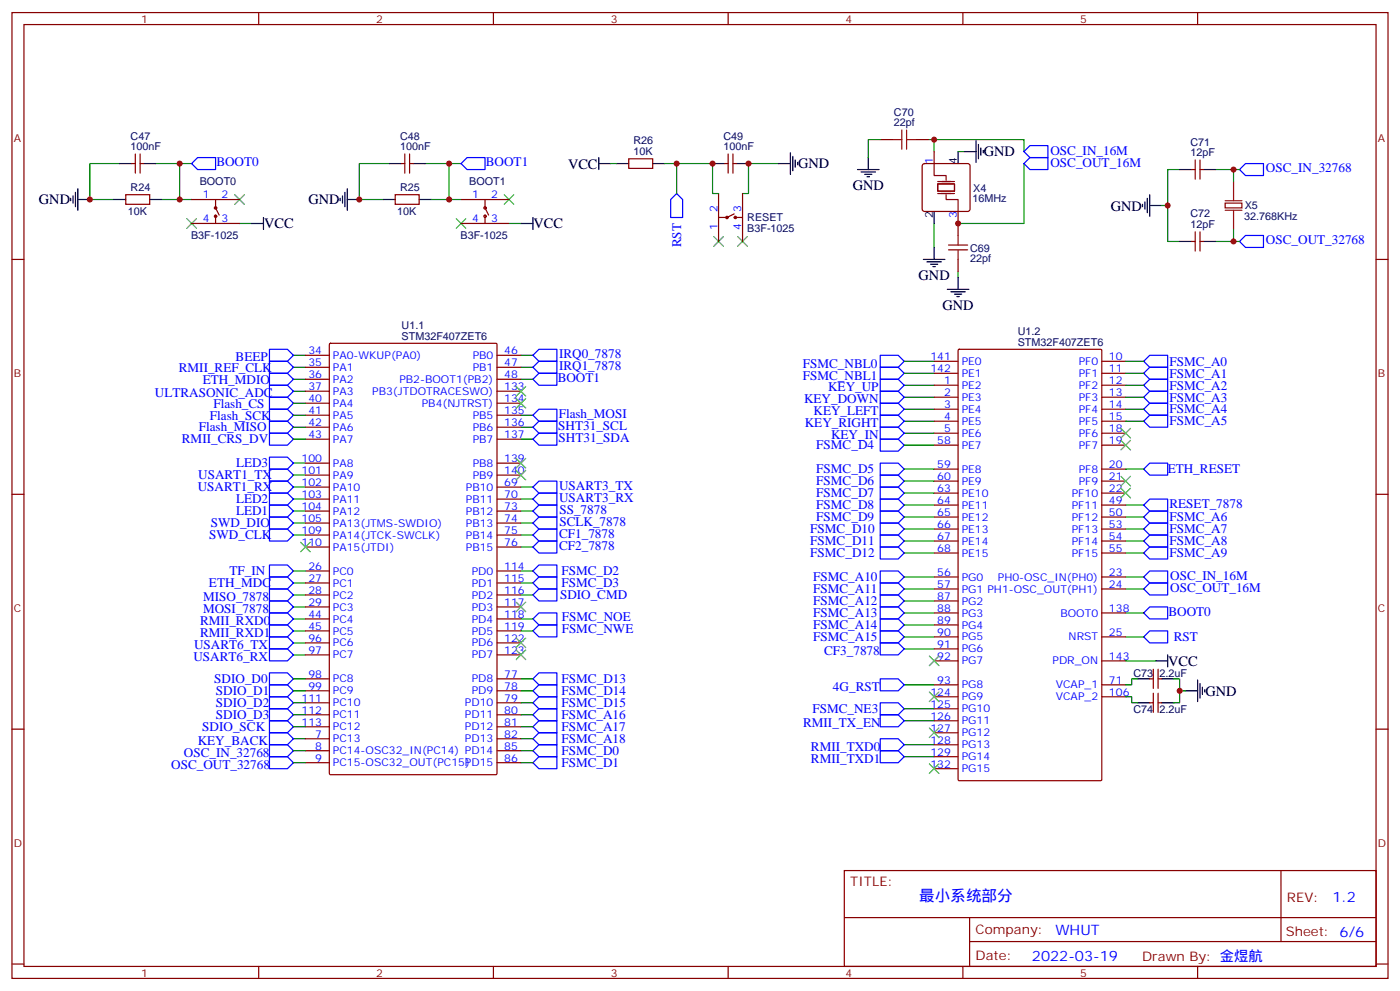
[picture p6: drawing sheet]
<svg xmlns="http://www.w3.org/2000/svg" width="412mm" height="292mm" viewBox="0 0 412 292" stroke-linecap="round" stroke-linejoin="round" font-family="sans-serif">
<g fill="none" stroke="#870000" stroke-width=".35">
<path d="M3.5 3.7h405.4v284.3h-405.4zM7.1 7.2h398.2v277.3h-398.2zM76.2 3.7v3.5M145.3 3.7v3.5M214.5 3.7v3.5M283.6 3.7v3.5M352.8 3.7v3.5M37 57.3h7.1v2.8h-7.1zM38.8 48.2h1.1M39.9 45.3v5.7M41.3 45.3v5.7M41.3 48.2h1"/>
<path d="M56.4 58.7h14.2M63.5 58.7v2.5l1.1 2.1M116.4 57.3h7.1v2.8h-7.1zM118.2 48.2h1M119.2 45.3v5.7M120.6 48.2h1.1M120.6 45.3v5.7M135.8 58.7h14.1M142.9 58.7v2.5l1 2.1M185.2 46.7h7.1v2.9h-7.1zM211.7 57v14.1M213.4 48.2h1.1"/>
<path d="M214.5 45.3v5.7M215.9 48.2h1.1M215.9 45.3v5.7M218.7 57v14.1M259.3 41.1h3.5M269.9 41.1h3.5M271.9 48.4l.4-.2h12.7l.5 .2 .3 .5v12.7l-.3 .5-.5 .2h-12.7l-.5-.3-.2-.4v-12.7zM275.2 44.6v3.6M351 49.9h1.1M352.1 47.1v5.6M353.5 47.1v5.6M353.5 49.9h1"/>
<path d="M360.9 59.8h4.9v1.4h-4.9zM3.5 76.4h3.6M56.4 65.8h14.2M63.5 63.3v2.5M135.8 65.8h14.1M142.9 63.3v2.5M216.3 63l-2.2 1h-2.4M216.3 64h2.4M282.2 62.3v7M282.2 76.4v3.5M351 71.1h1.1M352.1 68.3v5.6"/>
<path d="M353.5 68.3v5.6M353.5 71.1h1M405.3 76.4h3.6M90 104.6h7M90 108.1h7M90 111.7h7M90 115.2h7M90 118.7h7M97.1 101.2l.3-.1h48.6l.4 .1v126.5l-.2 .3-48.8 .1-.3-.2zM146.4 104.6h7.1M146.4 108.1h7.1M146.4 111.7h7.1"/>
<path d="M146.4 115.2h7.1M146.4 118.7h7.1M275.2 113.4h7M275.2 116.9h7M275.2 106.4h7M275.2 109.9h7M282.3 103l.3-.2h41.6l.3 .2 .1 126.5-.2 .3h-41.8l-.3-.2zM324.6 113.4h7M324.6 116.9h7M324.6 106.4h7M324.6 109.9h7M90 122.2h7"/>
<path d="M90 125.8h7M90 129.3h7M90 136.3h7M90 139.9h7M146.4 122.2h7.1M146.4 125.8h7.1M146.4 129.3h7.1M146.4 136.3h7.1M146.4 139.9h7.1M275.2 120.5h7M275.2 124h7M275.2 127.5h7"/>
<path d="M275.2 131.1h7M275.2 138.1h7M324.6 120.5h7M324.6 124h7M324.6 127.5h7M324.6 131.1h7M324.6 138.1h7M3.5 145.5h3.6M90 143.4h7M90 146.9h7M90 150.5h7M90 154h7"/>
<path d="M90 157.5h7M146.4 143.4h7.1M146.4 146.9h7.1M146.4 150.5h7.1M146.4 154h7.1M146.4 157.5h7.1M275.2 141.6h7M275.2 145.2h7M275.2 148.7h7M275.2 152.2h7M275.2 155.8h7M275.2 159.3h7"/>
<path d="M324.6 141.6h7M324.6 145.2h7M324.6 148.7h7M324.6 152.2h7M324.6 155.8h7M324.6 159.3h7M405.3 145.5h3.6M90 161h7M90 168.1h7M90 171.6h7M90 175.2h7M90 178.7h7"/>
<path d="M146.4 161h7.1M146.4 168.1h7.1M146.4 171.6h7.1M146.4 175.2h7.1M146.4 178.7h7.1M275.2 169.9h7M275.2 173.4h7M275.2 176.9h7M275.2 162.8h7M324.6 169.9h7M324.6 173.4h7M324.6 162.8h7"/>
<path d="M90 182.2h7M90 185.7h7M90 199.8h7M90 189.3h7M90 192.8h7M146.4 182.2h7.1M146.4 185.7h7.1M146.4 199.8h7.1M146.4 189.3h7.1M146.4 192.8h7.1M275.2 180.4h7M275.2 184h7"/>
<path d="M275.2 187.5h7M275.2 191h7M275.2 194.6h7M324.6 180.4h7M324.6 187.5h7M324.6 194.6h7M338.7 199.8h1M339.7 197v5.7M341.1 199.8h1.1M341.1 197v5.7M3.5 214.7h3.6M90 217.5h7"/>
<path d="M90 203.4h7M90 206.9h7M90 210.4h7M90 214h7M146.4 217.5h7.1M146.4 203.4h7.1M146.4 206.9h7.1M146.4 210.4h7.1M146.4 214h7.1M275.2 201.6h7M275.2 205.1h7M275.2 208.7h7"/>
<path d="M275.2 212.2h7M275.2 215.7h7M275.2 219.3h7M324.6 201.6h7M324.6 205.1h7M338.7 206.9h1M339.7 204.1v5.6M341.1 206.9h1.1M341.1 204.1v5.6M405.3 214.7h3.6M90 221h7M90 224.5h7"/>
<path d="M146.4 221h7.1M146.4 224.5h7.1M275.2 222.8h7M275.2 226.3h7M248.7 256.3h156.6v28.2h-156.6zM377.3 256.3v20.9M248.7 270.1h156.5M285.6 277.2h119.6M285.6 270.1v14.2M3.5 283.8h3.6M76.2 284.5v3.5M145.3 284.5v3.5"/>
<path d="M214.5 284.5v3.5M283.6 284.5v3.5M352.8 284.5v3.5M405.3 283.8h3.6"/>
<circle cx="63.5" cy="63.7" r=".35"/>
<circle cx="63.5" cy="61.2" r=".35"/>
<circle cx="142.9" cy="63.7" r=".35"/>
<circle cx="142.9" cy="61.2" r=".35"/>
<circle cx="214.1" cy="64" r=".35"/>
<circle cx="216.6" cy="64" r=".35"/>
</g>
<g fill="none" stroke="#3c3" stroke-width=".35">
<path d="M69.1 57.3l2.9 2.8M72 57.3l-2.9 2.8M148.5 57.3l2.8 2.8M151.3 57.3l-2.8 2.8M55 64.4l2.9 2.8M57.9 64.4l-2.9 2.8M134.4 64.4l2.8 2.8M137.2 64.4l-2.8 2.8M210.3 69.7l2.8 2.8M213.1 69.7l-2.8 2.8M217.3 69.7l2.8 2.8M220.1 69.7l-2.8 2.8"/>
<path d="M152 117.3l2.9 2.8M152 113.8l2.9 2.8M154.9 117.3l-2.9 2.8M154.9 113.8l-2.9 2.8M152 134.9l2.9 2.9M152 138.5l2.9 2.8M154.9 134.9l-2.9 2.9M154.9 138.5l-2.9 2.8M330.2 126.1l2.8 2.8M330.2 129.6l2.8 2.9M333 126.1l-2.8 2.8M333 129.6l-2.8 2.9"/>
<path d="M88.5 159.6l2.9 2.9M91.4 159.6l-2.9 2.9M330.2 140.2l2.8 2.9M330.2 143.8l2.8 2.8M333 140.2l-2.8 2.9M333 143.8l-2.8 2.8M152 177.3l2.9 2.8M154.9 177.3l-2.9 2.8M152 191.4l2.9 2.8M152 187.9l2.9 2.8M154.9 191.4l-2.9 2.8M154.9 187.9l-2.9 2.8"/>
<path d="M273.8 193.1l2.8 2.9M276.6 193.1l-2.8 2.9M273.8 203.7l2.8 2.9M273.8 214.3l2.8 2.8M276.6 203.7l-2.8 2.9M276.6 214.3l-2.8 2.8M273.8 224.9l2.8 2.8M276.6 224.9l-2.8 2.8"/>
</g>
<g fill="none" stroke="#008700" stroke-width=".35">
<path d="M35.3 48.2h-8.8v10.5h7M45.9 48.2h10.5M52.9 48.2v10.5h-5.3M52.9 58.7h3.5M114.7 48.2h-8.9v10.5h7.1M125.2 48.2h10.6M132.3 48.2v10.5h-5.3M132.3 58.7h3.5M179.9 48.2h1.8M195.8 48.2h14.1v8.8h1.8M199.3 48.2v8.8M229.3 48.2h-8.8v8.8h-1.8"/>
<path d="M259.3 41.1h-3.5v5.3M273.4 41.1h1.8v3.5M275.2 41.1h26.4v3.5M282.2 44.6h1.8M301.6 48.2v17.6h-19.4M347.5 49.9h-3.5v10.6h-1.8M358.1 49.9h5.3v3.5M363.4 49.9h1.7M70.6 65.8h3.5M149.9 65.8h3.6M275.2 65.8v7M282.2 79.9v1.8"/>
<path d="M344 60.5v10.6h3.5M363.4 67.6v3.5h-5.3M363.4 71.1h1.7M86.4 115.2h3.6M86.4 108.1h3.6M86.4 104.6h3.6M86.4 111.7h3.6M86.4 118.7h3.6M153.5 108.1h3.5M153.5 104.6h3.5M153.5 111.7h3.5M266.3 116.9h8.9"/>
<path d="M266.3 113.4h8.9M266.3 106.4h8.9M266.3 109.9h8.9M331.6 116.9h5.3M331.6 113.4h5.3M331.6 106.4h5.3M331.6 109.9h5.3M86.4 136.3h3.6M86.4 129.3h3.6M86.4 125.8h3.6M86.4 122.2h3.6M86.4 139.9h3.6"/>
<path d="M153.5 129.3h3.5M153.5 125.8h3.5M153.5 122.2h3.5M266.3 127.5h8.9M266.3 124h8.9M266.3 120.5h8.9M266.3 131.1h8.9M266.3 138.1h8.9M331.6 124h5.3M331.6 120.5h5.3M331.6 138.1h5.3M86.4 157.5h3.6"/>
<path d="M86.4 154h3.6M86.4 150.5h3.6M86.4 146.9h3.6M86.4 143.4h3.6M153.5 157.5h3.5M153.5 154h3.5M153.5 150.5h3.5M153.5 146.9h3.5M153.5 143.4h3.5M266.3 148.7h8.9M266.3 141.6h8.9M266.3 145.2h8.9"/>
<path d="M266.3 152.2h8.9M266.3 155.8h8.9M266.3 159.3h8.9M331.6 148.7h5.3M331.6 152.2h5.3M331.6 155.8h5.3M331.6 159.3h5.3M86.4 178.7h3.6M86.4 175.2h3.6M86.4 171.6h3.6M86.4 168.1h3.6M153.5 161h3.5"/>
<path d="M153.5 175.2h3.5M153.5 171.6h3.5M153.5 168.1h3.5M266.3 162.8h8.9M266.3 169.9h8.9M266.3 173.4h8.9M266.3 176.9h8.9M331.6 162.8h5.3M331.6 169.9h5.3M331.6 173.4h5.3M86.4 185.7h3.6M86.4 182.2h3.6"/>
<path d="M86.4 192.8h3.6M86.4 189.3h3.6M86.4 199.8h3.6M153.5 185.7h3.5M153.5 182.2h3.5M153.5 199.8h3.5M266.3 191h8.9M266.3 180.4h8.9M266.3 184h8.9M266.3 187.5h8.9M331.6 180.4h5.3M331.6 187.5h5.3"/>
<path d="M331.6 194.6h8.8M335.1 199.8h-1.7v1.8h-1.8M345.7 199.8h1.8v3.6h1.7M86.4 217.5h3.6M86.4 203.4h3.6M86.4 206.9h3.6M86.4 210.4h3.6M86.4 214h3.6M153.5 217.5h3.5M153.5 203.4h3.5M153.5 206.9h3.5M153.5 210.4h3.5"/>
<path d="M153.5 214h3.5M266.3 201.6h8.9M266.3 219.3h8.9M266.3 212.2h8.9M266.3 208.7h8.9M331.6 205.1h1.8v1.8h1.7M347.5 203.4v3.5h-1.8M86.4 221h3.6M86.4 224.5h3.6M153.5 221h3.5M153.5 224.5h3.5M266.3 222.8h8.9"/>
</g>
<g fill="none" stroke="#000" stroke-width=".35">
<path d="M20.8 58.4v.7M21.5 57.7v2.1M22.2 56.6v4.3M22.9 58.7h3.6M22.9 55.6v6.3M33.5 58.7h3.5M35.3 48.2h3.5M42.3 48.2h3.6M44.1 58.7h3.5M100.2 58.4v.7M100.9 57.7v2.1M101.6 56.6v4.3"/>
<path d="M102.3 58.7h3.5M102.3 55.6v6.3M112.9 58.7h3.5M114.7 48.2h3.5M121.7 48.2h3.5M123.5 58.7h3.5M176.4 48.2h3.5M176.4 46.4v3.5M181.7 48.2h3.5M192.3 48.2h3.5M209.9 48.2h3.5M217 48.2h3.5"/>
<path d="M229.3 48.2h3.5M232.8 45v6.3M233.5 46v4.3M234.2 47.1v2.1M234.9 47.8v.7M252.6 49.9h6.3M253.6 50.6h4.3M254.7 51.3h2.1M255.4 52h.7M255.8 46.4v3.5M282.2 44.6v3.6M284 44.6h3.5"/>
<path d="M287.5 41.5v6.3M288.2 42.5v4.2M288.9 43.6v2.1M289.6 44.3v.7M337.3 59.4v2.2M338 58.4v4.2M338.7 57.3v6.4M347.5 49.9h3.5M354.5 49.9h3.6M74.1 65.8h3.5M77.6 64v3.6M153.5 65.8h3.5"/>
<path d="M157 64v3.6M272 76.4h6.3M273 77.1h4.3M274.1 77.8h2.1M274.8 78.5h.7M275.2 62.3v3.5M275.2 72.8v3.6M336.5 60.1v.8M338.7 60.5h3.5M347.5 71.1h3.5M354.5 71.1h3.6M279 85.2h6.4"/>
<path d="M280.1 85.9h4.2M281.2 86.6h2.1M281.9 87.3h.7M282.2 81.7v3.5M335.1 199.8h3.6M340.4 194.6h3.6M342.2 199.8h3.5M344 192.8v3.5M335.1 206.9h3.6M342.2 206.9h3.5M349.2 203.4h3.6M352.8 200.2v6.4"/>
<path d="M353.5 201.3v4.2M354.2 202.3v2.1M354.9 203v.7"/>
</g>
<g fill="none" stroke="#00f" stroke-width=".35">
<path d="M56.4 48.2l1.8-1.8h5.3v3.5h-5.3zM135.8 48.2l1.8-1.8h5.3v3.5h-5.3zM199.3 57l1.8 1.7v5.3h-3.5v-5.3zM301.6 44.6l1.8-1.7h5.3v3.5h-5.3zM303.4 46.4h5.3v3.5h-5.3l-1.8-1.7zM365.1 49.9l1.8-1.7h5.3v3.5h-5.3zM365.1 71.1l1.8-1.8h5.3v3.5h-5.3zM79.4 113.4h5.3l1.7 1.8-1.7 1.7h-5.3zM79.4 102.8h5.3l1.7 1.8-1.7 1.8h-5.3zM79.4 109.9h5.3l1.7 1.8-1.7 1.7h-5.3zM79.4 106.4h5.3l1.7 1.7-1.7 1.8h-5.3zM79.4 116.9h5.3l1.7 1.8-1.7 1.8h-5.3z"/>
<path d="M157 108.1l1.7-1.7h5.3v3.5h-5.3zM157 111.7l1.7-1.8h5.3v3.5h-5.3zM158.7 102.8h5.3v3.6h-5.3l-1.7-1.8zM259.3 118.7h5.3l1.7 1.8-1.7 1.7h-5.3zM259.3 115.2h5.3l1.7 1.7-1.7 1.8h-5.3zM259.3 111.7h5.3l1.7 1.7-1.7 1.8h-5.3zM259.3 108.1h5.3l1.7 1.8-1.7 1.8h-5.3zM259.3 104.6h5.3l1.7 1.8-1.7 1.7h-5.3zM336.9 106.4l1.8-1.8h5.3v3.5h-5.3zM336.9 113.4l1.8-1.7h5.3v3.5h-5.3zM338.7 108.1h5.3v3.6h-5.3l-1.8-1.8zM338.7 115.2h5.3v3.5h-5.3l-1.8-1.8z"/>
<path d="M79.4 134.6h5.3l1.7 1.7-1.7 1.8h-5.3zM79.4 127.5h5.3l1.7 1.8-1.7 1.8h-5.3zM79.4 138.1h5.3l1.7 1.8-1.7 1.7h-5.3zM79.4 120.5h5.3l1.7 1.7-1.7 1.8h-5.3zM79.4 124h5.3l1.7 1.8-1.7 1.7h-5.3zM157 129.3l1.7-1.8h5.3v3.6h-5.3zM157 125.8l1.7-1.8h5.3v3.5h-5.3zM158.7 120.5h5.3v3.5h-5.3l-1.7-1.8zM259.3 125.8h5.3l1.7 1.7-1.7 1.8h-5.3zM259.3 122.2h5.3l1.7 1.8-1.7 1.8h-5.3zM259.3 129.3h5.3l1.7 1.8-1.7 1.7h-5.3zM259.3 136.3h5.3l1.7 1.8-1.7 1.8h-5.3z"/>
<path d="M259.3 139.9h5.3l1.7 1.7-1.7 1.8h-5.3zM336.9 120.5l1.8-1.8h5.3v3.5h-5.3zM338.7 122.2h5.3v3.6h-5.3l-1.8-1.8zM338.7 136.3h5.3v3.6h-5.3l-1.8-1.8zM79.4 145.2h5.3l1.7 1.7-1.7 1.8h-5.3zM79.4 148.7h5.3l1.7 1.8-1.7 1.7h-5.3zM79.4 155.8h5.3l1.7 1.7-1.7 1.8h-5.3zM79.4 152.2h5.3l1.7 1.8-1.7 1.8h-5.3zM79.4 141.6h5.3l1.7 1.8-1.7 1.8h-5.3zM157 157.5l1.7-1.7h5.3v3.5h-5.3zM157 154l1.7-1.8h5.3v3.6h-5.3zM157 150.5l1.7-1.8h5.3v3.5h-5.3z"/>
<path d="M157 146.9l1.7-1.7h5.3v3.5h-5.3zM157 143.4l1.7-1.8h5.3v3.6h-5.3zM259.3 143.4h5.3l1.7 1.8-1.7 1.7h-5.3zM259.3 146.9h5.3l1.7 1.8-1.7 1.8h-5.3zM259.3 150.5h5.3l1.7 1.7-1.7 1.8h-5.3zM259.3 154h5.3l1.7 1.8-1.7 1.7h-5.3zM259.3 157.5h5.3l1.7 1.8-1.7 1.7h-5.3zM336.9 152.2l1.8-1.7h5.3v3.5h-5.3zM336.9 159.3l1.8-1.8h5.3v3.5h-5.3zM338.7 146.9h5.3v3.6h-5.3l-1.8-1.8zM338.7 154h5.3v3.5h-5.3l-1.8-1.7zM79.4 176.9h5.3l1.7 1.8-1.7 1.7h-5.3z"/>
<path d="M79.4 173.4h5.3l1.7 1.8-1.7 1.7h-5.3zM79.4 169.9h5.3l1.7 1.7-1.7 1.8h-5.3zM79.4 166.3h5.3l1.7 1.8-1.7 1.8h-5.3zM157 161l1.7-1.7h5.3v3.5h-5.3zM157 168.1l1.7-1.8h5.3v3.6h-5.3zM157 171.6l1.7-1.7h5.3v3.5h-5.3zM157 175.2l1.7-1.8h5.3v3.5h-5.3zM259.3 168.1h5.3l1.7 1.8-1.7 1.7h-5.3zM259.3 171.6h5.3l1.7 1.8-1.7 1.8h-5.3zM259.3 175.2h5.3l1.7 1.7-1.7 1.8h-5.3zM259.3 178.7h5.3l1.7 1.7-1.7 1.8h-5.3zM259.3 161h5.3l1.7 1.8-1.7 1.8h-5.3z"/>
<path d="M338.7 161h5.3v3.6h-5.3l-1.8-1.8zM338.7 168.1h5.3v3.5h-5.3l-1.8-1.7zM338.7 171.6h5.3v3.6h-5.3l-1.8-1.8zM79.4 184h5.3l1.7 1.7-1.7 1.8h-5.3zM79.4 180.4h5.3l1.7 1.8-1.7 1.8h-5.3zM79.4 191h5.3l1.7 1.8-1.7 1.8h-5.3zM79.4 187.5h5.3l1.7 1.8-1.7 1.7h-5.3zM79.4 198.1h5.3l1.7 1.7-1.7 1.8h-5.3zM157 182.2l1.7-1.8h5.3v3.6h-5.3zM157 199.8l1.7-1.7h5.3v3.5h-5.3zM158.7 184h5.3v3.5h-5.3l-1.7-1.8zM259.3 189.3h5.3l1.7 1.7-1.7 1.8h-5.3z"/>
<path d="M259.3 199.8h5.3l1.7 1.8-1.7 1.8h-5.3zM259.3 182.2h5.3l1.7 1.8-1.7 1.7h-5.3zM259.3 185.7h5.3l1.7 1.8-1.7 1.8h-5.3zM336.9 180.4l1.8-1.7h5.3v3.5h-5.3zM336.9 187.5l1.8-1.8h5.3v3.6h-5.3zM79.4 215.7h5.3l1.7 1.8-1.7 1.8h-5.3zM79.4 201.6h5.3l1.7 1.8-1.7 1.7h-5.3zM79.4 205.1h5.3l1.7 1.8-1.7 1.8h-5.3zM79.4 208.7h5.3l1.7 1.7-1.7 1.8h-5.3zM79.4 212.2h5.3l1.7 1.8-1.7 1.7h-5.3zM79.4 219.3h5.3l1.7 1.7-1.7 1.8h-5.3zM157 210.4l1.7-1.7h5.3v3.5h-5.3z"/>
<path d="M157 214l1.7-1.8h5.3v3.5h-5.3zM157 203.4l1.7-1.8h5.3v3.5h-5.3zM157 206.9l1.7-1.8h5.3v3.6h-5.3zM158.7 215.7h5.3v3.6h-5.3l-1.7-1.8zM259.3 217.5h5.3l1.7 1.8-1.7 1.7h-5.3zM259.3 210.4h5.3l1.7 1.8-1.7 1.8h-5.3zM259.3 206.9h5.3l1.7 1.8-1.7 1.7h-5.3zM79.4 222.8h5.3l1.7 1.7-1.7 1.8h-5.3zM157 221l1.7-1.7h5.3v3.5h-5.3zM158.7 222.8h5.3v3.5h-5.3l-1.7-1.8zM259.3 221h5.3l1.7 1.8-1.7 1.7h-5.3z"/>
</g>
<path d="M265.6 38.3v5.6M267.1 38.3v5.6M262.8 41.1h2.8M267.1 41.1h2.8M279.4 72.1h5.6M279.4 73.6h5.6M282.2 69.3v2.8M282.2 73.6v2.8" fill="none" stroke="#a10000" stroke-width=".35"/>
<path d="M275.2 48.2v3.5h3.5v1.4M276.2 54.2h5v2.1h-5zM276.2 53.4h5M276.2 57h5M278.7 57.3v1.4h3.5v3.6" fill="none" stroke="#870012" stroke-width=".35"/>
<path d="M360.9 59.1h4.9M363.4 53.4v5.7M360.9 61.9h4.9M363.4 61.9v5.7" fill="none" stroke="#8c2424" stroke-width=".35"/>
<g fill="#c00">
<circle cx="52.9" cy="58.7" r=".88"/>
<circle cx="26.5" cy="58.7" r=".88"/>
<circle cx="52.9" cy="48.2" r=".88"/>
<circle cx="132.3" cy="58.7" r=".88"/>
<circle cx="105.8" cy="58.7" r=".88"/>
<circle cx="132.3" cy="48.2" r=".88"/>
<circle cx="220.5" cy="48.2" r=".88"/>
<circle cx="199.3" cy="48.2" r=".88"/>
<circle cx="209.9" cy="48.2" r=".88"/>
<circle cx="282.2" cy="65.8" r=".88"/>
<circle cx="275.2" cy="41.1" r=".88"/>
<circle cx="344" cy="60.5" r=".88"/>
<circle cx="363.4" cy="49.9" r=".88"/>
<circle cx="363.4" cy="71.1" r=".88"/>
<circle cx="347.5" cy="203.4" r=".88"/>
</g>
<text font-size="4.6" fill="#00f" x="270.8" y="265.3">最小系统部分</text>
<g font-size="4.2">
<text x="289.8" y="46">GND</text>
<text x="167.3" y="49.7">VCC</text>
<text x="235.1" y="49.6">GND</text>
<text x="251.2" y="56">GND</text>
<text x="11.5" y="60.1">GND</text>
<text x="90.8" y="60.1">GND</text>
<text x="327.2" y="62">GND</text>
<text x="77.8" y="67.2">VCC</text>
<text x="157.2" y="67.2">VCC</text>
<text x="270.6" y="82.5">GND</text>
<text x="277.6" y="91.3">GND</text>
<text x="344.1" y="196">VCC</text>
<text x="355.1" y="204.8">GND</text>
</g>
<g font-size="4.2" fill="#00f">
<text x="392.5" y="265.6">1.2</text>
<text x="310.9" y="275.1">WHUT</text>
<text x="304" y="282.9">2022-03-19</text>
</g>
<g font-size="3.9" fill="#00f">
<text x="309.4" y="45.5">OSC_IN_16M</text>
<text x="63.7" y="49">BOOT0</text>
<text x="143.1" y="49">BOOT1</text>
<text x="309.4" y="49">OSC_OUT_16M</text>
<text x="372.9" y="50.8">OSC_IN_32768</text>
<text x="372.9" y="71.9">OSC_OUT_32768</text>
<text x="200.6" y="72.8" transform="rotate(-90 200.6 72.8)">RST</text>
<text x="69.4" y="106.4">BEEP</text>
<text x="164.7" y="105.4">IRQ0_7878</text>
<text x="344.5" y="107.7">FSMC_A0</text>
<text x="52.7" y="109.4">RMII_REF_CLK</text>
<text x="59.7" y="112.9">ETH_MDIO</text>
<text x="164.3" y="112.5">BOOT1</text>
<text x="164.7" y="108.9">IRQ1_7878</text>
<text x="236.5" y="111.7">FSMC_NBL1</text>
<text x="236.5" y="108.2">FSMC_NBL0</text>
<text x="344.5" y="111.1">FSMC_A1</text>
<text x="45.6" y="117">ULTRASONIC_ADC</text>
<text x="62.9" y="120">Flash_CS</text>
<text x="236.8" y="118.7">KEY_DOWN</text>
<text x="243.9" y="115.2">KEY_UP</text>
<text x="344.5" y="114.7">FSMC_A2</text>
<text x="344.5" y="118.2">FSMC_A3</text>
<text x="61.8" y="123.5">Flash_SCK</text>
<text x="164.6" y="123">Flash_MOSI</text>
<text x="237.1" y="125.8">KEY_RIGHT</text>
<text x="239.6" y="122.2">KEY_LEFT</text>
<text x="344.5" y="121.7">FSMC_A4</text>
<text x="344.5" y="125.3">FSMC_A5</text>
<text x="53.6" y="130.6">RMII_CRS_DV</text>
<text x="58.5" y="127">Flash_MISO</text>
<text x="164.5" y="126.6">SHT31_SCL</text>
<text x="164.5" y="130">SHT31_SDA</text>
<text x="244.8" y="129.3">KEY_IN</text>
<text x="69.5" y="137.6">LED3</text>
<text x="240.4" y="132.3">FSMC_D4</text>
<text x="58.4" y="141.1">USART1_TX</text>
<text x="240.4" y="139.4">FSMC_D5</text>
<text x="240.4" y="142.9">FSMC_D6</text>
<text x="344" y="139.4">ETH_RESET</text>
<text x="58.3" y="144.7">USART1_RX</text>
<text x="69.5" y="148.2">LED2</text>
<text x="164.7" y="147.8">USART3_RX</text>
<text x="164.7" y="144.3">USART3_TX</text>
<text x="240.4" y="146.4">FSMC_D7</text>
<text x="240.4" y="150">FSMC_D8</text>
<text x="344.5" y="149.5">RESET_7878</text>
<text x="62.1" y="155.2">SWD_DIO</text>
<text x="69.5" y="151.7">LED1</text>
<text x="164.8" y="154.8">SCLK_7878</text>
<text x="164.8" y="151.3">SS_7878</text>
<text x="240.4" y="153.5">FSMC_D9</text>
<text x="344.5" y="153.5">FSMC_A6</text>
<text x="61.6" y="158.8">SWD_CLK</text>
<text x="164.7" y="161.8">CF2_7878</text>
<text x="164.7" y="158.3">CF1_7878</text>
<text x="238.7" y="157">FSMC_D10</text>
<text x="238.7" y="160.5">FSMC_D11</text>
<text x="344.5" y="157">FSMC_A7</text>
<text x="344.5" y="160.5">FSMC_A8</text>
<text x="238.7" y="164.1">FSMC_D12</text>
<text x="344.5" y="164.1">FSMC_A9</text>
<text x="61.6" y="172.9">ETH_MDC</text>
<text x="67.6" y="169.3">TF_IN</text>
<text x="165.4" y="169.4">FSMC_D2</text>
<text x="165.4" y="172.9">FSMC_D3</text>
<text x="239.5" y="171.1">FSMC_A10</text>
<text x="344.7" y="170.7">OSC_IN_16M</text>
<text x="59.8" y="176.8">MISO_7878</text>
<text x="165" y="176.4">SDIO_CMD</text>
<text x="239.5" y="174.7">FSMC_A11</text>
<text x="239.5" y="178.2">FSMC_A12</text>
<text x="344.7" y="174.3">OSC_OUT_16M</text>
<text x="58.9" y="184">RMII_RXD0</text>
<text x="59.8" y="180.3">MOSI_7878</text>
<text x="165.5" y="182.9">FSMC_NOE</text>
<text x="239.5" y="181.7">FSMC_A13</text>
<text x="239.5" y="185.2">FSMC_A14</text>
<text x="344.2" y="181.3">BOOT0</text>
<text x="57.2" y="191">USART6_TX</text>
<text x="58.9" y="187.5">RMII_RXD1</text>
<text x="165.5" y="186.4">FSMC_NWE</text>
<text x="239.5" y="188.8">FSMC_A15</text>
<text x="345.8" y="188.7">RST</text>
<text x="57" y="194.6">USART6_RX</text>
<text x="242.8" y="192.8">CF3_7878</text>
<text x="63.1" y="201.1">SDIO_D0</text>
<text x="165.4" y="201.2">FSMC_D13</text>
<text x="245.4" y="203.4">4G_RST</text>
<text x="63.6" y="204.6">SDIO_D1</text>
<text x="63.6" y="208.2">SDIO_D2</text>
<text x="165.4" y="204.7">FSMC_D14</text>
<text x="165.4" y="208.2">FSMC_D15</text>
<text x="239.3" y="209.9">FSMC_NE3</text>
<text x="59.6" y="215.2">SDIO_SCK</text>
<text x="63.6" y="211.7">SDIO_D3</text>
<text x="165.4" y="211.7">FSMC_A16</text>
<text x="165.4" y="215.3">FSMC_A17</text>
<text x="236.6" y="213.9">RMII_TX_EN</text>
<text x="58.2" y="219.3">KEY_BACK</text>
<text x="165.4" y="218.8">FSMC_A18</text>
<text x="238.9" y="221">RMII_TXD0</text>
<text x="50.4" y="226.3">OSC_OUT_32768</text>
<text x="54.2" y="222.8">OSC_IN_32768</text>
<text x="165.4" y="222.3">FSMC_D0</text>
<text x="165.4" y="225.9">FSMC_D1</text>
<text x="238.9" y="224.6">RMII_TXD1</text>
</g>
<g font-size="3.9" fill="#800">
<text x="250.5" y="260.9">TITLE:</text>
<text x="379.1" y="265.6">REV:</text>
<text x="287.4" y="275.1">Company:</text>
<text x="378.7" y="275.7">Sheet: 6/6</text>
<text x="287.4" y="282.8">Date:</text>
<text x="336.4" y="282.8">Drawn By: 金煜航</text>
</g>
<g font-size="3.2" fill="#800">
<text x="41.6" y="6.7">1</text>
<text x="110.8" y="6.7">2</text>
<text x="179.9" y="6.7">3</text>
<text x="249.1" y="6.7">4</text>
<text x="318.2" y="6.7">5</text>
<text x="4.1" y="41.8">A</text>
<text x="405.9" y="41.8">A</text>
<text x="4.1" y="110.9">B</text>
<text x="405.9" y="110.9">B</text>
<text x="4.1" y="180.1">C</text>
<text x="405.9" y="180.1">C</text>
<text x="4.1" y="249.2">D</text>
<text x="405.9" y="249.2">D</text>
<text x="41.6" y="287.5">1</text>
<text x="110.8" y="287.5">2</text>
<text x="179.9" y="287.5">3</text>
<text x="249.1" y="287.5">4</text>
<text x="318.2" y="287.5">5</text>
</g>
<g font-size="3.2" fill="#000080">
<text x="263.3" y="34.1">C70</text>
<text x="38.5" y="41.2">C47</text>
<text x="117.8" y="41.2">C48</text>
<text x="213.1" y="41.2">C49</text>
<text x="263.3" y="37.2">22pf</text>
<text x="38.5" y="44.3">100nF</text>
<text x="117.8" y="44.3">100nF</text>
<text x="186.6" y="45.7">10K</text>
<text x="186.6" y="42.5">R26</text>
<text x="213.1" y="44.3">100nF</text>
<text x="350.7" y="46">12pF</text>
<text x="350.7" y="42.9">C71</text>
<text x="38.5" y="56.4">R24</text>
<text x="58.8" y="54.6">BOOT0</text>
<text x="117.8" y="56.4">R25</text>
<text x="138.2" y="54.6">BOOT1</text>
<text x="286.5" y="59.5">16MHz</text>
<text x="286.7" y="56.4">X4</text>
<text x="37.6" y="63.4">10K</text>
<text x="117" y="63.4">10K</text>
<text x="220.1" y="65.2">RESET</text>
<text x="350.7" y="64">C72</text>
<text x="366.5" y="64.8">32.768KHz</text>
<text x="366.7" y="61.6">X5</text>
<text x="56.3" y="70.5">B3F-1025</text>
<text x="135.7" y="70.5">B3F-1025</text>
<text x="220.1" y="68.3">B3F-1025</text>
<text x="350.7" y="67.2">12pF</text>
<text x="285.8" y="77.1">22pf</text>
<text x="285.8" y="74.1">C69</text>
<text x="118.3" y="100">STM32F407ZET6</text>
<text x="118.3" y="96.8">U1.1</text>
<text x="299.8" y="101.8">STM32F407ZET6</text>
<text x="299.8" y="98.6">U1.2</text>
<text x="333.9" y="199.2">C73</text>
<text x="341.5" y="199.2">2.2uF</text>
<text x="333.9" y="209.8">C74</text>
<text x="341.5" y="209.8">2.2uF</text>
</g>
<g font-size="3.2" fill="#00f">
<text x="274.8" y="48.2" transform="rotate(-90 274.8 48.2)">1</text>
<text x="59.7" y="58.4">1</text>
<text x="65.3" y="58.4">2</text>
<text x="139.1" y="58.4">1</text>
<text x="144.6" y="58.4">2</text>
<text x="59.7" y="65.4">4</text>
<text x="65.3" y="65.4">3</text>
<text x="139.1" y="65.4">4</text>
<text x="144.6" y="65.4">3</text>
<text x="211.3" y="62.3" transform="rotate(-90 211.3 62.3)">2</text>
<text x="218.4" y="62.3" transform="rotate(-90 218.4 62.3)">3</text>
<text x="281.9" y="64.3" transform="rotate(-90 281.9 64.3)">3</text>
<text x="211.3" y="67.8" transform="rotate(-90 211.3 67.8)">1</text>
<text x="218.4" y="67.8" transform="rotate(-90 218.4 67.8)">4</text>
<text x="90.9" y="104.2">34</text>
<text x="90.9" y="107.8">35</text>
<text x="98.1" y="105.7">PA0-WKUP(PA0)</text>
<text x="139.2" y="105.7">PB0</text>
<text x="148.5" y="104.2">46</text>
<text x="148.5" y="107.8">47</text>
<text x="274.1" y="106">141</text>
<text x="283.3" y="107.4">PE0</text>
<text x="317.7" y="107.4">PF0</text>
<text x="326.7" y="106">10</text>
<text x="90.9" y="111.3">36</text>
<text x="98.1" y="109.2">PA1</text>
<text x="98.1" y="112.7">PA2</text>
<text x="117.7" y="112.7">PB2-BOOT1(PB2)</text>
<text x="139.2" y="109.2">PB1</text>
<text x="148.5" y="111.3">48</text>
<text x="274.1" y="109.5">142</text>
<text x="278.1" y="113.1">1</text>
<text x="283.3" y="110.9">PE1</text>
<text x="317.7" y="110.9">PF1</text>
<text x="326.7" y="109.5">11</text>
<text x="326.7" y="113.1">12</text>
<text x="90.9" y="114.8">37</text>
<text x="90.9" y="118.4">40</text>
<text x="98.1" y="116.2">PA3</text>
<text x="98.1" y="119.8">PA4</text>
<text x="109.7" y="116.2">PB3(JTDOTRACESWO)</text>
<text x="124.3" y="119.8">PB4(NJTRST)</text>
<text x="148.5" y="114.8">133</text>
<text x="148.5" y="118.4">134</text>
<text x="278.1" y="116.6">2</text>
<text x="283.3" y="114.5">PE2</text>
<text x="283.3" y="118">PE3</text>
<text x="317.7" y="114.5">PF2</text>
<text x="317.7" y="118">PF3</text>
<text x="326.7" y="116.6">13</text>
<text x="90.9" y="121.9">41</text>
<text x="90.9" y="125.4">42</text>
<text x="98.1" y="123.3">PA5</text>
<text x="139.2" y="123.3">PB5</text>
<text x="148.5" y="121.9">135</text>
<text x="148.5" y="125.4">136</text>
<text x="278.1" y="120.1">3</text>
<text x="278.1" y="123.6">4</text>
<text x="283.3" y="121.5">PE4</text>
<text x="283.3" y="125.1">PE5</text>
<text x="317.7" y="121.5">PF4</text>
<text x="317.7" y="125.1">PF5</text>
<text x="326.7" y="120.1">14</text>
<text x="326.7" y="123.6">15</text>
<text x="90.9" y="128.9">43</text>
<text x="98.1" y="126.8">PA6</text>
<text x="98.1" y="130.4">PA7</text>
<text x="139.2" y="126.8">PB6</text>
<text x="139.2" y="130.4">PB7</text>
<text x="148.5" y="128.9">137</text>
<text x="276.1" y="130.7">58</text>
<text x="278.1" y="127.2">5</text>
<text x="283.3" y="128.6">PE6</text>
<text x="317.7" y="128.6">PF6</text>
<text x="326.7" y="127.2">18</text>
<text x="326.7" y="130.7">19</text>
<text x="88.8" y="136">100</text>
<text x="98.1" y="137.4">PA8</text>
<text x="139.2" y="137.4">PB8</text>
<text x="148.5" y="136">139</text>
<text x="276.1" y="137.8">59</text>
<text x="283.3" y="132.1">PE7</text>
<text x="317.7" y="132.1">PF7</text>
<text x="326.7" y="137.8">20</text>
<text x="88.8" y="139.5">101</text>
<text x="88.8" y="143.1">102</text>
<text x="98.1" y="140.9">PA9</text>
<text x="139.2" y="140.9">PB9</text>
<text x="148.5" y="143.1">69</text>
<text x="148.5" y="139.5">140</text>
<text x="276.1" y="141.3">60</text>
<text x="283.3" y="139.2">PE8</text>
<text x="283.3" y="142.7">PE9</text>
<text x="317.7" y="139.2">PF8</text>
<text x="317.7" y="142.7">PF9</text>
<text x="326.7" y="141.3">21</text>
<text x="88.8" y="146.6">103</text>
<text x="98.1" y="144.5">PA10</text>
<text x="98.1" y="148">PA11</text>
<text x="137.2" y="144.5">PB10</text>
<text x="137.2" y="148">PB11</text>
<text x="148.5" y="146.6">70</text>
<text x="276.1" y="144.8">63</text>
<text x="276.1" y="148.3">64</text>
<text x="283.3" y="146.2">PE10</text>
<text x="283.3" y="149.8">PE11</text>
<text x="315.7" y="146.2">PF10</text>
<text x="315.7" y="149.8">PF11</text>
<text x="326.7" y="144.8">22</text>
<text x="326.7" y="148.3">49</text>
<text x="88.8" y="150.1">104</text>
<text x="88.8" y="153.6">105</text>
<text x="98.1" y="151.5">PA12</text>
<text x="98.1" y="155">PA13(JTMS-SWDIO)</text>
<text x="137.2" y="151.5">PB12</text>
<text x="137.2" y="155">PB13</text>
<text x="148.5" y="150.1">73</text>
<text x="148.5" y="153.6">74</text>
<text x="276.1" y="151.9">65</text>
<text x="276.1" y="155.4">66</text>
<text x="283.3" y="153.3">PE12</text>
<text x="315.7" y="153.3">PF12</text>
<text x="326.7" y="151.9">50</text>
<text x="326.7" y="155.4">53</text>
<text x="88.8" y="157.2">109</text>
<text x="88.8" y="160.7">110</text>
<text x="98.1" y="158.6">PA14(JTCK-SWCLK)</text>
<text x="137.2" y="158.6">PB14</text>
<text x="148.5" y="157.2">75</text>
<text x="148.5" y="160.7">76</text>
<text x="276.1" y="158.9">67</text>
<text x="283.3" y="156.8">PE13</text>
<text x="283.3" y="160.3">PE14</text>
<text x="315.7" y="156.8">PF13</text>
<text x="315.7" y="160.3">PF14</text>
<text x="326.7" y="158.9">54</text>
<text x="90.9" y="167.7">26</text>
<text x="98.1" y="162.1">PA15(JTDI)</text>
<text x="137.2" y="162.1">PB15</text>
<text x="148.5" y="167.7">114</text>
<text x="276.1" y="162.5">68</text>
<text x="283.3" y="163.9">PE15</text>
<text x="315.7" y="163.9">PF15</text>
<text x="326.7" y="162.5">55</text>
<text x="90.9" y="171.3">27</text>
<text x="98.1" y="169.2">PC0</text>
<text x="98.1" y="172.7">PC1</text>
<text x="139" y="169.2">PD0</text>
<text x="139" y="172.7">PD1</text>
<text x="148.5" y="171.3">115</text>
<text x="276.1" y="169.5">56</text>
<text x="276.1" y="173">57</text>
<text x="283.3" y="170.9">PG0</text>
<text x="293.9" y="170.9">PH0-OSC_IN(PH0)</text>
<text x="326.7" y="169.5">23</text>
<text x="326.7" y="173">24</text>
<text x="90.9" y="174.8">28</text>
<text x="90.9" y="178.3">29</text>
<text x="98.1" y="176.2">PC2</text>
<text x="98.1" y="179.7">PC3</text>
<text x="139" y="176.2">PD2</text>
<text x="139" y="179.7">PD3</text>
<text x="148.5" y="174.8">116</text>
<text x="148.5" y="178.3">117</text>
<text x="276.1" y="176.6">87</text>
<text x="283.3" y="174.4">PG1 PH1-OSC_OUT(PH1)</text>
<text x="283.3" y="178">PG2</text>
<text x="90.9" y="181.9">44</text>
<text x="90.9" y="185.4">45</text>
<text x="98.1" y="183.3">PC4</text>
<text x="139" y="183.3">PD4</text>
<text x="148.5" y="181.9">118</text>
<text x="148.5" y="185.4">119</text>
<text x="276.1" y="180.1">88</text>
<text x="276.1" y="183.6">89</text>
<text x="283.3" y="181.5">PG3</text>
<text x="283.3" y="185">PG4</text>
<text x="312.4" y="181.5">BOOT0</text>
<text x="326.7" y="180.1">138</text>
<text x="90.9" y="188.9">96</text>
<text x="98.1" y="186.8">PC5</text>
<text x="98.1" y="190.3">PC6</text>
<text x="139" y="186.8">PD5</text>
<text x="139" y="190.3">PD6</text>
<text x="148.5" y="188.9">122</text>
<text x="276.1" y="187.1">90</text>
<text x="276.1" y="190.7">91</text>
<text x="283.3" y="188.6">PG5</text>
<text x="314.8" y="188.6">NRST</text>
<text x="326.7" y="187.1">25</text>
<text x="90.9" y="192.4">97</text>
<text x="98.1" y="193.9">PC7</text>
<text x="139" y="193.9">PD7</text>
<text x="148.5" y="192.4">123</text>
<text x="276.1" y="194.2">92</text>
<text x="283.3" y="192.1">PG6</text>
<text x="283.3" y="195.6">PG7</text>
<text x="310" y="195.6">PDR_ON</text>
<text x="326.7" y="194.2">143</text>
<text x="90.9" y="199.5">98</text>
<text x="90.9" y="203">99</text>
<text x="98.1" y="200.9">PC8</text>
<text x="139" y="200.9">PD8</text>
<text x="148.5" y="199.5">77</text>
<text x="148.5" y="203">78</text>
<text x="276.1" y="201.3">93</text>
<text x="283.3" y="202.7">PG8</text>
<text x="311" y="202.7">VCAP_1</text>
<text x="326.7" y="201.3">71</text>
<text x="88.8" y="206.6">111</text>
<text x="98.1" y="204.4">PC9</text>
<text x="98.1" y="208">PC10</text>
<text x="137" y="208">PD10</text>
<text x="139" y="204.4">PD9</text>
<text x="148.5" y="206.6">79</text>
<text x="274.1" y="204.8">124</text>
<text x="274.1" y="208.3">125</text>
<text x="283.3" y="206.2">PG9</text>
<text x="283.3" y="209.7">PG10</text>
<text x="311" y="206.2">VCAP_2</text>
<text x="326.7" y="204.8">106</text>
<text x="88.8" y="210.1">112</text>
<text x="88.8" y="213.6">113</text>
<text x="98.1" y="211.5">PC11</text>
<text x="98.1" y="215">PC12</text>
<text x="137" y="211.5">PD11</text>
<text x="137" y="215">PD12</text>
<text x="148.5" y="210.1">80</text>
<text x="148.5" y="213.6">81</text>
<text x="274.1" y="211.8">126</text>
<text x="274.1" y="215.4">127</text>
<text x="283.3" y="213.3">PG11</text>
<text x="92.9" y="217.1">7</text>
<text x="92.9" y="220.7">8</text>
<text x="98.1" y="218.5">PC13</text>
<text x="137" y="218.5">PD13</text>
<text x="148.5" y="217.1">82</text>
<text x="148.5" y="220.7">85</text>
<text x="274.1" y="218.9">128</text>
<text x="283.3" y="216.8">PG12</text>
<text x="283.3" y="220.3">PG13</text>
<text x="92.9" y="224.2">9</text>
<text x="98.1" y="222.1">PC14-OSC32_IN(PC14) PD14</text>
<text x="98.1" y="225.6">PC15-OSC32_OUT(PC15)</text>
<text x="137" y="225.6">PD15</text>
<text x="148.5" y="224.2">86</text>
<text x="274.1" y="222.4">129</text>
<text x="274.1" y="226">132</text>
<text x="283.3" y="223.8">PG14</text>
<text x="283.3" y="227.4">PG15</text>
</g>
<g font-size="3.2">
<text x="281.9" y="48.2" transform="rotate(-90 281.9 48.2)">4</text>
<text x="274.8" y="64.3" transform="rotate(-90 274.8 64.3)">2</text>
</g>
</svg>
